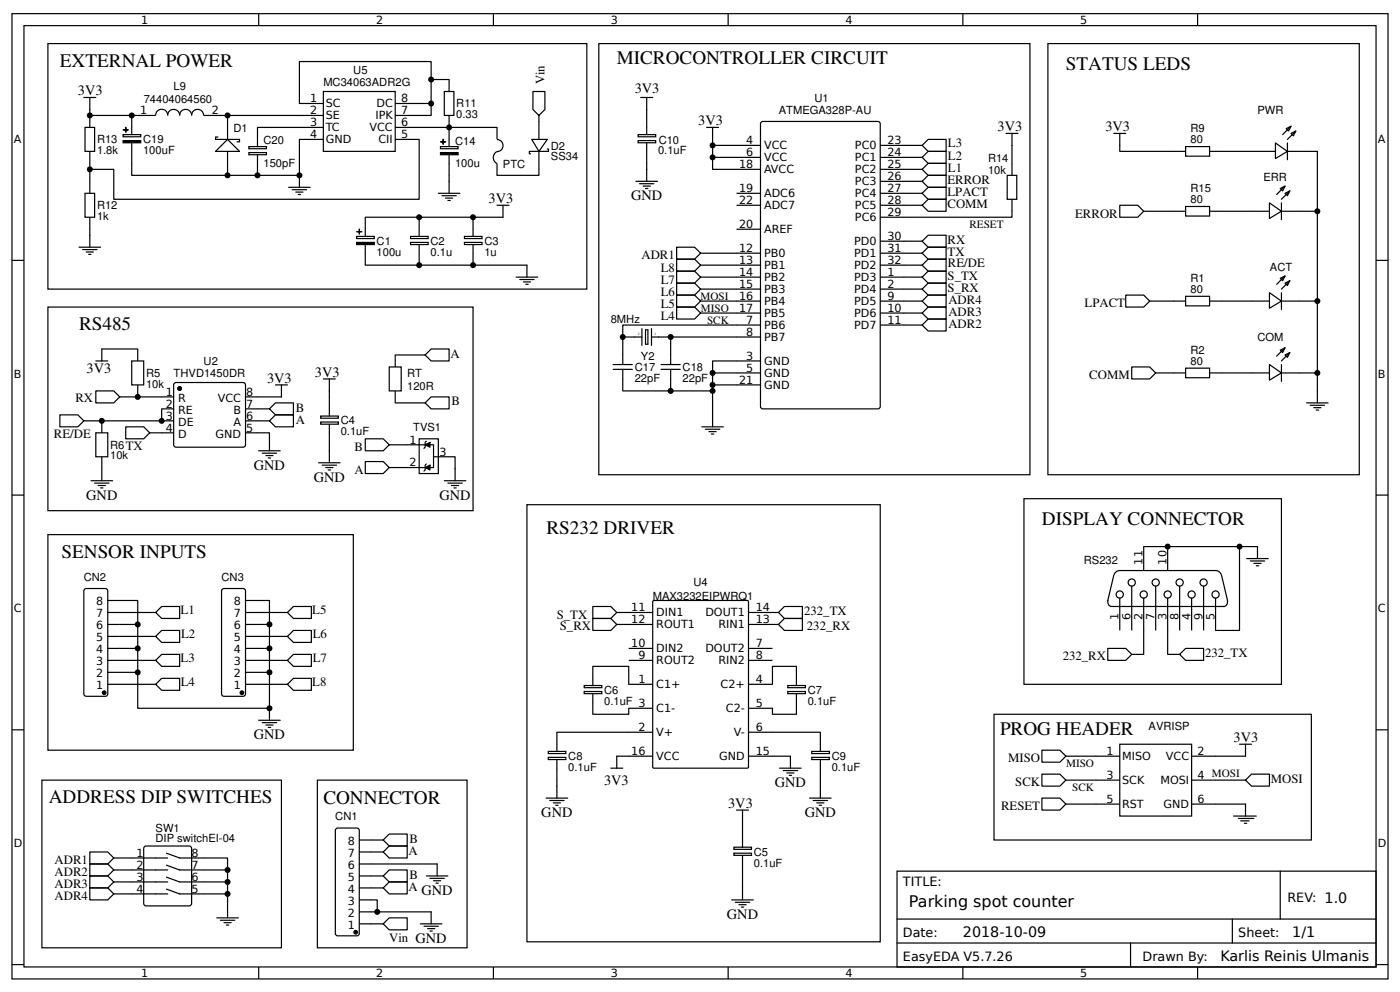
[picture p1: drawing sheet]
<svg xmlns="http://www.w3.org/2000/svg" width="309mm" height="219mm" viewBox="0 0 309 219" stroke-linecap="round" stroke-linejoin="round" font-family="sans-serif">
<g fill="none" stroke="#000" stroke-width=".26">
<path d="M2.6 3h304.1v213.3h-304.1zM5.3 5.7h298.7v207.9h-298.7zM10.6 9.6h119v54.3h-119zM57.1 3v2.7M95.2 17.6h4v2.6M109 3v2.7M132.3 9.6h95.2v95.3h-95.2zM160.9 3v2.7M212.7 3v2.7M231.5 9.6h68.8v95.3h-68.8zM264.6 3v2.7M18.5 21.5h2.7"/>
<path d="M18.8 28.2h2.1v5.2h-2.1zM19.8 21.5v4h14.6M19.8 25.5v2.7M19.8 33.4v9.3M27.2 29.7h3.9v.5h-3.9zM29.1 31.6v7.1h27.8M29.1 25.5v4.2M34.4 25.5a1.32 1.32 0 0 1 1.3-1.4 1.32 1.32 0 0 1 1.3 1.4M37 25.5a1.32 1.32 0 0 1 1.4-1.3 1.32 1.32 0 0 1 1.3 1.3 1.32 1.32 0 0 1 1.3-1.3 1.32 1.32 0 0 1 1.3 1.3 1.32 1.32 0 0 1 1.4-1.3 1.32 1.32 0 0 1 1.3 1.3h26.4M47.6 33.4l2.7-2.6 2.6 2.6zM48.2 30.3h-.6v.5h5.3v.5h-.5M50.3 25.5v5.3"/>
<path d="M50.3 33.4v5.3M55 33.7h3.9v.5h-3.9zM55 32.4h3.9v.5h-3.9zM56.9 34.2v4.5M56.9 38.7h9.2M71.4 20.2h15.9v13.2h-15.9zM71.4 22.9h-5.3v-9.3h29.1v9.3M71.4 28.2h-14.5v4.2M71.4 30.8h-5.3v10.6M87.3 22.9h7.9v2.6h-7.9M87.3 30.8h5.3v13.2h-67.5v-6.6h-5.3M87.3 28.2h22.5v2.6"/>
<path d="M97.3 32.4h3.9v.5h-3.9zM98.2 20.2h2.1v5.3h-2.1zM99.2 25.5v6.9M99.2 34.2v8.5M109.8 30.8a1.32 1.32 0 0 1 1.3 1.4 1.32 1.32 0 0 1-1.3 1.3 1.48 1.48 0 0 0-.8 1.3 1.48 1.48 0 0 0 .8 1.3v2.6h9.3v-5.3M117.5 30.8h3.4l-1.8 2.6zM117.7 20.2h2.7v4l-1.3 1.3-1.4-1.3zM119.1 33.4h-2.2v.6h.3M119.1 25.5v5.3M120.9 32.9h.3v.5h-2.1M141 31.1h3.9v.4h-3.9zM141 29.7h3.9v.5h-3.9z"/>
<path d="M141.6 21.5h2.6M142.9 21.5v8.2M142.9 31.6v8.5M156.1 28.2h2.6M157.4 28.2v9.2h10.6M157.4 32.1h10.6M157.4 34.8h10.6M168.3 26.9l25.6-.1 .5 .3 .1 62.7-.3 .5h-25.7l-.4-.2-.1-62.7zM194.5 32.1h9.2M194.5 34.8h9.2M194.5 37.4h9.2M203.7 37.4l1.4-1.3h3.9v2.6h-3.9z"/>
<path d="M203.7 34.8l1.4-1.4h3.9v2.7h-3.9zM205.1 30.8h3.9v2.6h-3.9l-1.4-1.3zM222.2 29.5h2.7M222.5 38.7h2.1v5.3h-2.1zM223.6 29.5v9.2M246.1 29.5h2.6M247.4 29.5v3.9h14.5M261.9 32.4h5.3v2.1h-5.3zM267.2 33.4h14.6M281.8 31.6l2.6 1.8-2.6 1.6zM284.2 28.4l1-.5-.5 1zM284.4 33.4h6.6v55.6"/>
<path d="M284.4 31.6v3.7M285.2 29.5l1.1-.6-.5 1.1zM285.2 27.9l-1.8 1.8M286.3 28.9l-1.9 1.9M2.6 57.5h2.7M17.5 54.6h4.7M18.3 55.1h3.1M18.8 42.7h2.1v5.3h-2.1zM19 55.7h1.6M19.6 56.2h.5M19.8 48v6.6M63.8 41.4h4.7"/>
<path d="M64.6 41.9h3.1M65.4 42.4h1.5M65.9 43h.5M78.8 52.2h3.9v.5h-3.9zM80.7 54.1v4.5h35.7v2.6M90.7 53.6h3.9v.4h-3.9zM90.7 52.2h3.9v.5h-3.9zM92.6 48v4.2M92.6 54.1v4.5M96.8 42.7h4.8M97.6 43.2h3.2M98.4 43.8h1.6"/>
<path d="M99 44.3h.5M102.6 53.6h3.9v.4h-3.9zM102.6 52.2h3.9v.5h-3.9zM104.5 48v4.2M104.5 54.1v4.5M109.8 45.3h2.6M111.1 45.3v2.7h-30.4v4.2M140.5 40.1h4.8M141.3 40.6h3.2M142.1 41.1h1.6M142.6 41.6h.5M149.5 59.9h4l1.3 1.3-1.3 1.3h-4z"/>
<path d="M149.5 57.3h4l1.3 1.3-1.3 1.3h-4zM149.5 54.6h4l1.3 1.3-1.3 1.4h-4zM154.8 55.9h13.2M154.8 58.6h13.2M162.7 42.7h5.3M162.7 45.3h5.3M162.7 50.6h5.3M194.5 42.7h9.2M194.5 45.3h9.2M194.5 55.9h9.2M194.5 58.6h9.2M194.5 40.1h9.2"/>
<path d="M194.5 53.3h9.2M203.7 53.3l1.4-1.3h3.9v2.6h-3.9zM203.7 55.9l1.4-1.3h3.9v2.7h-3.9zM203.7 58.6l1.4-1.3h3.9v2.6h-3.9zM203.7 40.1l1.4-1.4h3.9v2.7h-3.9zM203.7 42.7l1.4-1.3h3.9v2.6h-3.9zM203.7 45.3l1.4-1.3h3.9v2.7h-3.9zM223.6 44v4h-29.1M247.4 45.3h4l1.3 1.4-1.3 1.3h-4zM252.7 46.7h9.2M261.9 45.6h5.3v2.1h-5.3zM267.2 46.7h13.3"/>
<path d="M280.5 44.8l2.6 1.9-2.6 1.6zM282.8 41.6l1.1-.5-.5 1.1zM283.1 46.7h7.9M283.1 44.8v3.7M283.9 42.7l1.1-.5-.6 1zM283.9 41.1l-1.9 1.9M285 42.2l-1.9 1.8M304 57.5h2.7M10.6 67.8h93.9v45h-93.9zM21.2 79.7h2.6M22.5 79.7v-2.6h7.9v2.6M29.1 79.7h2.6v5.3h-2.6z"/>
<path d="M93.9 78.4h-6.6v2.7M95.2 77.1h4v2.6h-4l-1.3-1.3zM114 61.2h4.8M114.8 61.8h3.2M115.6 62.3h1.6M116.2 62.8h.5M137.6 74.5h4.2M141.8 72.6v3.7M142.6 72.9h.5v3.1h-.5zM143.9 74.5h4.3M143.9 72.6v3.7M149.5 67.8h4l1.3 1.4-1.3 1.3h-4z"/>
<path d="M149.5 65.2h4l1.3 1.3-1.3 1.3h-4zM149.5 62.5h4l1.3 1.4-1.3 1.3h-4zM154.8 61.2h13.2M154.8 63.9h13.2M154.8 66.5h13.2M154.8 69.2h13.2M168 79.7h-10.6v14.6M168 71.8h-30.4v8.7M168 74.5h-19.8v6M194.5 61.2h9.2M194.5 63.9h9.2M194.5 66.5h9.2"/>
<path d="M194.5 69.2h9.2M194.5 71.8h9.2M203.7 61.2l1.4-1.3h3.9v2.6h-3.9zM203.7 63.9l1.4-1.4h3.9v2.7h-3.9zM203.7 71.8l1.4-1.3h3.9v2.6h-3.9zM203.7 69.2l1.4-1.4h3.9v2.7h-3.9zM203.7 66.5l1.4-1.3h3.9v2.6h-3.9zM248.7 65.2h4l1.3 1.3-1.3 1.3h-4zM254 66.5h7.9M261.9 65.5h5.3v2.1h-5.3zM267.2 66.5h13.3M280.5 64.7l2.6 1.8-2.6 1.6z"/>
<path d="M282.8 61.5l1.1-.5-.5 1zM282.8 77.4l1.1-.6-.5 1.1zM283.1 66.5h7.9M283.1 64.7v3.7M283.9 62.5l1.1-.5-.6 1.1zM283.9 78.4l1.1-.5-.6 1.1zM283.9 61l-1.9 1.8M283.9 76.8l-1.9 1.9M285 62l-1.9 1.9M285 77.9l-1.9 1.8M13.2 91.7h4l1.3 1.3-1.3 1.3h-4zM21.2 95.6h2.6v5.3h-2.6z"/>
<path d="M21.2 86.4h3.9l1.4 1.3-1.4 1.3h-3.9zM22.5 93v2.6M26.5 87.7h11.9M27.8 94.3h3.9l1.4 1.3-1.4 1.3h-3.9zM30.4 85v2.7M33.1 95.6h5.3M35.7 93h2.7M38.4 90.3h-2.7v2.7h-17.2M38.6 84.6h15.4l.2 .4v13.5l-.5 .3-15.1-.1-.2-.4v-13.3zM54.2 95.6h5.3v4M54.2 90.3h5.3M54.2 93h5.3"/>
<path d="M57.1 99.6h4.8M59.5 90.3l1.4-1.3h3.9v2.7h-3.9zM59.5 93l1.4-1.3h3.9v2.6h-3.9zM60.9 85h2.6M62.2 85v2.7h-8M70.9 93.2h3.8v.5h-3.8zM70.9 91.9h3.8v.5h-3.8zM71.4 83.7h2.7M72.8 83.7v8.2M72.8 93.8v8.4M80.7 96.9h4l1.3 1.4-1.3 1.3h-4zM86 81.1h2.6v5.3h-2.6z"/>
<path d="M86 98.3h9.8v5h-9.8M87.3 86.4v2.6h6.6M92.6 96.9h4.2v7.7h-4.2zM93.9 89l1.3-1.3h4v2.6h-4zM94.2 97.5l-.3 .2v1.1l-.2 .3M135.5 81.6h4.2M135.5 80.5h4.2M137.6 81.6v4.8h19.8M146 81.6h4.3M146 80.5h4.3M148.2 81.6v4.8M155 94.3h4.8"/>
<path d="M155.8 94.8h3.2M156.6 95.4h1.6M157.2 95.9h.5M157.4 82.4h10.6M157.4 85h10.6M250 81.1h4l1.3 1.3-1.3 1.3h-4zM255.3 82.4h6.6M261.9 81.3h5.3v2.1h-5.3zM267.2 82.4h13.3M280.5 80.5l2.6 1.9-2.6 1.6zM283.1 82.4h7.9M283.1 80.5v3.7"/>
<path d="M288.7 89h4.7M289.5 89.5h3.1M290.2 90.1h1.6M290.8 90.6h.5M2.6 109.4h2.7M10.6 118.1h67.5v47.6h-67.5zM20.1 106.2h4.8M20.9 106.7h3.2M21.7 107.3h1.6M22.2 107.8h.6M22.5 100.9v5.3M57.9 100.1h3.2"/>
<path d="M58.7 100.6h1.6M59.3 101.2h.5M70.4 102.2h4.7M71.2 102.8h3.1M72 103.3h1.6M72.5 103.8h.5M80.7 102h4l1.3 1.3-1.3 1.3h-4zM94.2 102.5l-.3 .3v1l-.2 .3M95.8 100.9h4.7v5.3M98.2 106.2h4.7M99 106.7h3.1M99.7 107.3h1.6"/>
<path d="M100.3 107.8h.5M116.4 111.5h78.1v96.6h-78.1zM226.2 110.2h56.9v41h-56.9zM304 109.4h2.7M18.6 130.3l.4-.3h4.3l.3 .1 .2 .4v22.8l-.1 .3-.4 .2h-4.3h-.2l-.3-.5zM23.8 132.7h6.6v23.8h29.1v-23.8h-5.3M23.8 138h6.6M23.8 135.3h10.6M34.4 135.3l1.3-1.3h4v2.6h-4zM49 130.3l.5-.3h4.2l.3 .1 .2 .4v22.8v.3l-.5 .2h-4.2h-.3l-.3-.5zM54.2 138h5.3M54.2 135.3h9.3"/>
<path d="M64.8 134h4v2.6h-4l-1.3-1.3zM131 134h3.9l1.4 1.3-1.4 1.3h-3.9zM131 136.6h3.9l1.4 1.4-1.4 1.3h-3.9zM136.3 138h7.9M136.3 135.3h7.9M144.2 132.8l.3-.1h20.6l.2 .1 .1 36.6-.2 .3h-20.7l-.3-.1zM165.4 138h6.6M165.4 135.3h6.6M172 138l1.3-1.4h4v2.7h-4zM172 135.3l1.3-1.3h4v2.6h-4zM244.8 132.5a1.05 1.05 0 0 0 .8 1.5M245.5 134h24.9"/>
<path d="M246.1 127.1l-1.4 5.6M246.1 127a1.32 1.32 0 0 1 1.3-1h21.2a1.32 1.32 0 0 1 1.2 1M247.4 132.1v7.2M250 129.5v9.8M252.7 132.1v12.5h-2.7M255.3 129.5v9.8M258 132.1v12.5h2.6M258 120.8v5.2M260.6 129.5v9.8M263.3 132.1v7.2M265.9 129.5v9.8M269.9 127.1l1.3 5.6"/>
<path d="M271.1 132.5a1.05 1.05 0 0 1-.8 1.5M273.8 120.8v18.5h-5.2v-7.2M275.4 123.4h4.8M276.2 123.9h3.2M277 124.5h1.6M277.5 125h.6M277.8 123.4v-2.6h-25.1v5.2M23.8 151.2h10.6M23.8 148.5h6.6M23.8 145.9h10.6M23.8 143.2h6.6M23.8 140.6h10.6"/>
<path d="M34.4 140.6l1.3-1.3h4v2.6h-4zM34.4 145.9l1.3-1.3h4v2.6h-4zM34.4 151.2l1.3-1.3h4v2.6h-4zM54.2 151.2h9.3M54.2 148.5h5.3M54.2 145.9h9.3M54.2 143.2h5.3M54.2 140.6h9.3M57.1 159.1h4.8M57.9 159.6h3.2M59.5 156.5v2.6M63.5 140.6l1.3-1.3h4v2.6h-4z"/>
<path d="M63.5 145.9l1.3-1.3h4v2.6h-4zM64.8 149.9h4v2.6h-4l-1.3-1.3zM129.1 152.8h3.9v.4h-3.9zM129.1 151.4h3.9v.5h-3.9zM131 153.3v4.5h7.9v-1.3h5.3M138.9 145.9h5.3M138.9 143.2h5.3M144.2 151.2h-5.3v-4h-7.9v4.2M165.4 151.2h5.3v-4h5.2v4.2M165.4 145.9h5.3M165.4 143.2h5.3M174 152.8h3.9v.4h-3.9z"/>
<path d="M174 151.4h3.9v.5h-3.9zM175.9 153.3v4.5h-5.2v-1.3h-5.3M219.6 157.8h70.1v27.8h-70.1zM244.7 143.2h4l1.3 1.4-1.3 1.3h-4zM260.6 144.6l1.3-1.4h4v2.7h-4zM2.6 161.2h2.7M9.3 172.3h52.9v37.1h-52.9zM58.7 160.2h1.6M59.3 160.7h.5M70.1 172.3h33.1v37.1h-33.1zM120.6 176.3h4.8M121.1 167.3h3.9v.5h-3.9z"/>
<path d="M121.1 166h3.9v.5h-3.9zM121.4 176.8h3.2M122.2 177.4h1.6M122.8 177.9h.5M123 167.9v8.4M134.9 169.7h2.7M144.2 167.1h-7.9v2.6M144.2 161.8h-21.2v4.2M162.7 179h2.7M164 179v8.2M165.4 167.1h9.2v2.6M165.4 161.8h15.8v4.2"/>
<path d="M172.2 169.7h4.8M173 170.2h3.2M173.8 170.8h1.6M174.4 171.3h.5M178.9 176.3h4.7M179.3 167.3h3.9v.5h-3.9zM179.3 166h3.9v.5h-3.9zM179.7 176.8h3.1M180.4 177.4h1.6M181 177.9h.5M181.2 167.9v8.4M230.2 165.7h4l1.3 1.4-1.3 1.3h-4z"/>
<path d="M230.2 171h4l1.3 1.3-1.3 1.4h-4zM230.2 176.3h4l1.3 1.3-1.3 1.4h-4zM235.5 167.1h11.9M235.5 172.3h11.9M235.5 177.6h11.9M247.4 164.4h15.9v15.9h-15.9zM263.3 172.3h11.9M263.3 177.6h11.9v2.7M273.8 164.4h2.7M275.2 172.3l1.3-1.3h4v2.7h-4zM275.2 164.4v2.7h-11.9M304 161.2h2.7"/>
<path d="M19.8 188.2h4l1.3 1.3-1.3 1.4h-4zM19.8 190.9h4l1.3 1.3-1.3 1.3h-4zM19.8 193.5h4l1.3 1.3-1.3 1.4h-4zM19.8 196.2h4l1.3 1.3-1.3 1.3h-4zM25.1 197.5h11.9M25.1 194.8h11.9M25.1 192.2h11.9M25.1 189.5h11.9M31.8 187.2l.5-.3h9.5l.5 .3v12.4l-.2 .5h-9.8l-.5-.2zM36.8 188.5l2.9 1h10.6v13.3M36.8 196.4l2.9 1.1h10.6M36.8 193.8l2.9 1h10.6"/>
<path d="M36.8 191.1l2.9 1.1h10.6M74.2 183.2l.4-.3h4.2l.5 .3 .1 .3v22.7l-.3 .5h-.3h-4.2h-.3l-.2-.5zM79.4 198.8h3.9v2.7M79.4 188.2h5.3M79.4 185.6h5.3M79.4 196.2h5.3M79.4 193.5h5.3M79.4 190.9h17.2v2.6M84.7 185.6l1.3-1.3h4v2.6h-4zM84.7 188.2l1.3-1.3h4v2.6h-4zM84.7 193.5l1.3-1.3h4v2.6h-4zM84.7 196.2l1.3-1.4h4v2.7h-4z"/>
<path d="M94.2 193.5h4.8M95 194h3.2M95.8 194.6h1.6M96.3 195.1h.5M161.7 198.8h4.7M162.1 188.5h3.9v.5h-3.9zM162.1 187.2h3.9v.4h-3.9zM162.5 199.3h3.1M163.2 199.9h1.6M164 189v9.8M198.2 192.5h105.8v21.1h-105.8zM272.5 180.3h5"/>
<path d="M273.6 180.8h3.4M274.1 181.3h1.9M274.9 181.9h.5M282.8 192.5v10.5M2.6 213.1h2.7M47.9 202.8h4.8M48.7 203.3h3.2M49.5 203.8h1.6M50 204.4h.5M57.1 213.6v2.7M79.4 201.5h15.8v2.6M79.4 204.1h5.3"/>
<path d="M84.7 204.1l1.3-1.3h4v2.6h-4zM92.9 204.1h4.7M93.7 204.6h3.1M94.5 205.2h1.5M95 205.7h.5M109 213.6v2.7M160.9 213.6v2.7M163.8 200.4h.5M198.2 203h105.8M198.2 208.3h105.8M212.7 213.6v2.7M249.8 208.3v5.3"/>
<path d="M264.6 213.6v2.7M272.3 203v5.3M304 213.1h2.7"/>
<circle cx="247.4" cy="131.3" r=".79"/>
<circle cx="250" cy="128.7" r=".79"/>
<circle cx="252.7" cy="131.3" r=".79"/>
<circle cx="255.3" cy="128.7" r=".79"/>
<circle cx="258" cy="131.3" r=".79"/>
<circle cx="260.6" cy="128.7" r=".79"/>
<circle cx="263.3" cy="131.3" r=".79"/>
<circle cx="265.9" cy="128.7" r=".79"/>
<circle cx="268.6" cy="131.3" r=".79"/>
</g>
<g fill="#000" stroke="#000" stroke-width=".26">
<path d="M27.2 31.1h3.9v.4h-3.9zM27.3 28.7h1zM27.8 28.2v1zM97.3 33.7h3.9v.5h-3.9zM97.4 31.3l1 .1zM97.9 30.8v1.1zM78.8 53.6h3.9v.4h-3.9zM78.8 51.2h1.1zM79.4 50.6v1.1zM93.9 98.3l1.1-.6v1.1zM93.9 103.3l1.1-.5v1z"/>
<circle cx="39.7" cy="85.8" r=".4"/>
<circle cx="23" cy="153" r=".4"/>
<circle cx="53.4" cy="153" r=".4"/>
<circle cx="78.6" cy="206" r=".4"/>
</g>
<g fill="#000">
<circle cx="95.3" cy="17.6" r=".66"/>
<circle cx="19.8" cy="37.4" r=".66"/>
<circle cx="19.8" cy="25.5" r=".66"/>
<circle cx="29.1" cy="25.5" r=".66"/>
<circle cx="50.3" cy="25.5" r=".66"/>
<circle cx="50.3" cy="38.7" r=".66"/>
<circle cx="56.9" cy="38.7" r=".66"/>
<circle cx="66.1" cy="38.7" r=".66"/>
<circle cx="95.3" cy="22.9" r=".66"/>
<circle cx="99.2" cy="28.2" r=".66"/>
<circle cx="157.4" cy="34.8" r=".66"/>
<circle cx="157.4" cy="32.1" r=".66"/>
<circle cx="92.6" cy="48" r=".66"/>
<circle cx="92.6" cy="58.6" r=".66"/>
<circle cx="104.5" cy="58.6" r=".66"/>
<circle cx="104.5" cy="48" r=".66"/>
<circle cx="291" cy="46.7" r=".66"/>
<circle cx="137.6" cy="74.5" r=".66"/>
<circle cx="148.2" cy="74.5" r=".66"/>
<circle cx="291" cy="66.5" r=".66"/>
<circle cx="22.5" cy="93" r=".66"/>
<circle cx="30.4" cy="87.7" r=".66"/>
<circle cx="35.7" cy="93" r=".66"/>
<circle cx="148.2" cy="86.4" r=".66"/>
<circle cx="157.4" cy="86.4" r=".66"/>
<circle cx="157.4" cy="82.4" r=".66"/>
<circle cx="157.4" cy="85" r=".66"/>
<circle cx="291" cy="82.4" r=".66"/>
<circle cx="30.4" cy="138" r=".66"/>
<circle cx="59.5" cy="138" r=".66"/>
<circle cx="258" cy="120.8" r=".66"/>
<circle cx="273.8" cy="120.8" r=".66"/>
<circle cx="30.4" cy="148.5" r=".66"/>
<circle cx="30.4" cy="143.2" r=".66"/>
<circle cx="59.5" cy="148.5" r=".66"/>
<circle cx="59.5" cy="143.2" r=".66"/>
<circle cx="59.5" cy="156.5" r=".66"/>
<circle cx="50.3" cy="197.5" r=".66"/>
<circle cx="50.3" cy="194.8" r=".66"/>
<circle cx="50.3" cy="192.2" r=".66"/>
<circle cx="83.3" cy="201.5" r=".66"/>
</g>
<g font-size="4.2">
<text x="13.2" y="14.7">EXTERNAL POWER</text>
<text x="136.3" y="14.1">MICROCONTROLLER CIRCUIT</text>
<text x="235.5" y="15.5">STATUS LEDS</text>
<text x="17.5" y="72.9">RS485</text>
<text x="120.7" y="118">RS232 DRIVER</text>
<text x="230.2" y="116">DISPLAY CONNECTOR</text>
<text x="13.6" y="123.3">SENSOR INPUTS</text>
<text x="220.9" y="162.3">PROG HEADER</text>
<text x="10.8" y="177.5">ADDRESS DIP SWITCHES</text>
<text x="71.4" y="177.5">CONNECTOR</text>
</g>
<text font-size="3.5" x="200.8" y="200.4">Parking spot counter</text>
<g font-size="3.2">
<text x="17.2" y="21">3V3</text>
<text x="140.2" y="20.6">3V3</text>
<text x="154.3" y="27.6">3V3</text>
<text x="220.4" y="28.9">3V3</text>
<text x="244.2" y="28.9">3V3</text>
<text x="107.9" y="44.8">3V3</text>
<text x="139.4" y="44.3">GND</text>
<text x="19.1" y="82.4">3V3</text>
<text x="69.6" y="83.2">3V3</text>
<text x="59" y="84.5">3V3</text>
<text x="56.1" y="103.8">GND</text>
<text x="69.3" y="106.5">GND</text>
<text x="19.1" y="110.4">GND</text>
<text x="97.1" y="110.4">GND</text>
<text x="56.1" y="163.4">GND</text>
<text x="272.5" y="163.9">3V3</text>
<text x="133.4" y="173.3">3V3</text>
<text x="171.2" y="173.9">GND</text>
<text x="160.9" y="178.4">3V3</text>
<text x="119.6" y="180.6">GND</text>
<text x="177.8" y="180.6">GND</text>
<text x="93.1" y="197.7">GND</text>
<text x="160.6" y="203">GND</text>
<text x="212.7" y="207">2018-10-09</text>
<text x="285.5" y="207">1/1</text>
<text x="269.6" y="212.3">Karlis Reinis Ulmanis</text>
</g>
<g font-size="2.8">
<text x="120.3" y="18.6" transform="rotate(-90 120.3 18.6)">Vin</text>
<text x="209.4" y="35.3">L2</text>
<text x="209.4" y="32.6">L3</text>
<text x="209.3" y="40.6">ERROR</text>
<text x="209.4" y="37.9">L1</text>
<text x="209.3" y="43.2">LPACT</text>
<text x="209.3" y="45.9">COMM</text>
<text x="209.3" y="53.8">RX</text>
<text x="237.5" y="48.2">ERROR</text>
<text x="141.7" y="57.3">ADR1</text>
<text x="209.3" y="56.5">TX</text>
<text x="209.4" y="59">RE/DE</text>
<text x="146" y="65.4">L6</text>
<text x="146" y="62.7">L7</text>
<text x="146" y="60.1">L8</text>
<text x="209.4" y="64.4">S_RX</text>
<text x="209.4" y="61.8">S_TX</text>
<text x="146" y="70.7">L4</text>
<text x="146" y="68">L5</text>
<text x="209.5" y="69.8">ADR3</text>
<text x="209.5" y="67.2">ADR4</text>
<text x="239.6" y="67.9">LPACT</text>
<text x="209.5" y="72.4">ADR2</text>
<text x="99.5" y="79">A</text>
<text x="240.7" y="83.8">COMM</text>
<text x="16.7" y="88.9">RX</text>
<text x="99.7" y="89.6">B</text>
<text x="65.3" y="91">B</text>
<text x="65.3" y="93.6">A</text>
<text x="11.9" y="96.8">RE/DE</text>
<text x="27.8" y="99.5">TX</text>
<text x="78.3" y="99.6">B</text>
<text x="78.3" y="104.6">A</text>
<text x="39.9" y="135.7">L1</text>
<text x="69" y="135.7">L5</text>
<text x="123" y="136.7">S_TX</text>
<text x="177.7" y="135.9">232_TX</text>
<text x="40" y="141">L2</text>
<text x="69.1" y="141">L6</text>
<text x="123.7" y="139.2">S_RX</text>
<text x="178.3" y="139.2">232_RX</text>
<text x="39.9" y="146.3">L3</text>
<text x="69.1" y="146.3">L7</text>
<text x="234.8" y="145.9">232_RX</text>
<text x="266.2" y="145.1">232_TX</text>
<text x="40" y="151.6">L4</text>
<text x="69" y="151.6">L8</text>
<text x="222.7" y="168.4">MISO</text>
<text x="224.3" y="173.7">SCK</text>
<text x="280.8" y="172.9">MOSI</text>
<text x="221.2" y="179">RESET</text>
<text x="12.1" y="190.9">ADR1</text>
<text x="90.2" y="188.9">A</text>
<text x="90.5" y="186.2">B</text>
<text x="12.1" y="193.5">ADR2</text>
<text x="12.1" y="196.2">ADR3</text>
<text x="90.2" y="196.8">A</text>
<text x="90.5" y="194.1">B</text>
<text x="199.5" y="195.6">TITLE:</text>
<text x="12.1" y="198.8">ADR4</text>
<text x="284.4" y="199.3">REV: 1.0</text>
<text x="86" y="208.2">Vin GND</text>
<text x="199.5" y="207">Date:</text>
<text x="273.6" y="207">Sheet:</text>
<text x="199.5" y="212.3">EasyEDA V5.7.26</text>
<text x="252.4" y="212.3">Drawn By:</text>
</g>
<g font-size="2.5">
<text x="31.2" y="5.3">1</text>
<text x="83.1" y="5.3">2</text>
<text x="134.9" y="5.3">3</text>
<text x="186.8" y="5.3">4</text>
<text x="238.7" y="5.3">5</text>
<text x="78.1" y="16.2">U5</text>
<text x="31.7" y="22.7">74404064560</text>
<text x="38.4" y="19.8">L9</text>
<text x="68.5" y="22.6">1</text>
<text x="71.4" y="18.9">MC34063ADR2G</text>
<text x="72" y="23.7">SC</text>
<text x="83.2" y="23.7">DC</text>
<text x="88.6" y="22.6">8</text>
<text x="100.8" y="23.7">R11</text>
<text x="179.9" y="22.4">U1</text>
<text x="31" y="25.2">1</text>
<text x="46.8" y="25.2">2</text>
<text x="51.6" y="29.1">D1</text>
<text x="68.5" y="25.2">2</text>
<text x="68.5" y="27.9">3</text>
<text x="72" y="26.3">SE</text>
<text x="72" y="28.9">TC</text>
<text x="81.6" y="28.9">VCC</text>
<text x="82.9" y="26.3">IPK</text>
<text x="88.6" y="27.9">6</text>
<text x="88.6" y="25.2">7</text>
<text x="100.8" y="26.1">0.33</text>
<text x="172" y="25.1">ATMEGA328P-AU</text>
<text x="263" y="29.2">R9</text>
<text x="277.8" y="25.1">PWR</text>
<text x="3" y="31.6">A</text>
<text x="21.4" y="34">1.8k</text>
<text x="21.4" y="31.7">R13</text>
<text x="31.6" y="34">100uF</text>
<text x="31.6" y="31.7">C19</text>
<text x="58.2" y="31.7">C20</text>
<text x="68.5" y="30.5">4</text>
<text x="72" y="31.6">GND</text>
<text x="83.6" y="31.6">CII</text>
<text x="88.6" y="30.5">5</text>
<text x="100.5" y="32">C14</text>
<text x="121.7" y="35.4">SS34</text>
<text x="121.7" y="33.2">D2</text>
<text x="145.4" y="34">0.1uF</text>
<text x="145.5" y="31.7">C10</text>
<text x="164.9" y="31.9">4</text>
<text x="164.9" y="34.5">6</text>
<text x="168.8" y="32.9">VCC</text>
<text x="168.8" y="35.6">VCC</text>
<text x="188.9" y="32.9">PC0</text>
<text x="188.9" y="35.6">PC1</text>
<text x="196.1" y="31.9">23</text>
<text x="196.1" y="34.5">24</text>
<text x="218.3" y="35.7">R14</text>
<text x="263" y="31.6">80</text>
<text x="304.4" y="31.6">A</text>
<text x="58.2" y="37">150pF</text>
<text x="100.5" y="37">100u</text>
<text x="111.1" y="37">PTC</text>
<text x="163.3" y="37.1">18</text>
<text x="168.8" y="38.2">AVCC</text>
<text x="188.9" y="38.2">PC2</text>
<text x="188.9" y="40.9">PC3</text>
<text x="196.1" y="37.1">25</text>
<text x="196.1" y="39.8">26</text>
<text x="218.3" y="38.3">10k</text>
<text x="279.1" y="39.9">ERR</text>
<text x="21.4" y="46.2">R12</text>
<text x="163.3" y="42.4">19</text>
<text x="163.3" y="45.1">22</text>
<text x="168.8" y="43.5">ADC6</text>
<text x="168.8" y="46.1">ADC7</text>
<text x="188.9" y="43.5">PC4</text>
<text x="188.9" y="46.1">PC5</text>
<text x="196.1" y="42.4">27</text>
<text x="196.1" y="45.1">28</text>
<text x="196.1" y="47.7">29</text>
<text x="263" y="44.8">80</text>
<text x="263" y="42.4">R15</text>
<text x="21.4" y="48.6">1k</text>
<text x="163.3" y="50.4">20</text>
<text x="168.8" y="51.4">AREF</text>
<text x="188.9" y="48.8">PC6</text>
<text x="196.1" y="53">30</text>
<text x="214.2" y="50.3">RESET</text>
<text x="83.2" y="56.5">100u</text>
<text x="83.2" y="54.1">C1</text>
<text x="95.1" y="56.5">0.1u</text>
<text x="95.1" y="54.1">C2</text>
<text x="107" y="56.6">1u</text>
<text x="107" y="54.1">C3</text>
<text x="163.3" y="55.7">12</text>
<text x="163.3" y="58.3">13</text>
<text x="168.8" y="56.7">PB0</text>
<text x="168.8" y="59.4">PB1</text>
<text x="188.7" y="54.1">PD0</text>
<text x="188.7" y="56.7">PD1</text>
<text x="188.7" y="59.4">PD2</text>
<text x="196.1" y="55.7">31</text>
<text x="196.1" y="58.3">32</text>
<text x="280.6" y="59.8">ACT</text>
<text x="163.3" y="61">14</text>
<text x="163.3" y="63.6">15</text>
<text x="168.8" y="62">PB2</text>
<text x="168.8" y="64.7">PB3</text>
<text x="188.7" y="62">PD3</text>
<text x="188.7" y="64.7">PD4</text>
<text x="196.1" y="61">1</text>
<text x="196.1" y="63.6">2</text>
<text x="263" y="64.7">80</text>
<text x="263" y="62.3">R1</text>
<text x="134.9" y="71.4">8MHz</text>
<text x="154.8" y="66.2">MOSI</text>
<text x="154.8" y="68.9">MISO</text>
<text x="156.2" y="71.5">SCK</text>
<text x="163.3" y="66.3">16</text>
<text x="163.3" y="68.9">17</text>
<text x="164.9" y="71.5">7</text>
<text x="168.8" y="67.3">PB4</text>
<text x="168.8" y="70">PB5</text>
<text x="188.7" y="67.3">PD5</text>
<text x="188.7" y="70">PD6</text>
<text x="196.1" y="66.3">9</text>
<text x="196.1" y="68.9">10</text>
<text x="196.1" y="71.5">11</text>
<text x="164.9" y="74.2">8</text>
<text x="168.8" y="72.6">PB6</text>
<text x="168.8" y="75.2">PB7</text>
<text x="188.7" y="72.6">PD7</text>
<text x="277.8" y="75.4">COM</text>
<text x="3" y="83.4">B</text>
<text x="32.3" y="83.2">R5</text>
<text x="38.4" y="83.3">THVD1450DR</text>
<text x="45" y="80.7">U2</text>
<text x="90" y="83.3">RT</text>
<text x="140.2" y="81.9">C17</text>
<text x="141.6" y="79.6">Y2</text>
<text x="150.8" y="81.9">C18</text>
<text x="164.9" y="79.5">3</text>
<text x="164.9" y="82.1">5</text>
<text x="168.8" y="80.5">GND</text>
<text x="168.8" y="83.2">GND</text>
<text x="263" y="80.5">80</text>
<text x="263" y="78.2">R2</text>
<text x="304.4" y="83.4">B</text>
<text x="32.3" y="85.6">10k</text>
<text x="36.7" y="87.4">1</text>
<text x="39.3" y="88.7">R</text>
<text x="48.1" y="88.7">VCC</text>
<text x="54.4" y="87.4">8</text>
<text x="90" y="86.2">120R</text>
<text x="140.2" y="84.3">22pF</text>
<text x="150.8" y="84.3">22pF</text>
<text x="163.3" y="84.8">21</text>
<text x="168.8" y="85.8">GND</text>
<text x="36.7" y="90.1">2</text>
<text x="36.7" y="92.7">3</text>
<text x="36.7" y="95.4">4</text>
<text x="39.3" y="91.4">RE</text>
<text x="39.3" y="94">DE</text>
<text x="51.6" y="91.4">B</text>
<text x="51.6" y="94">A</text>
<text x="54.4" y="95.4">5</text>
<text x="54.4" y="92.7">6</text>
<text x="54.4" y="90.1">7</text>
<text x="75.3" y="93.8">C4</text>
<text x="91.3" y="95.2">TVS1</text>
<text x="24.3" y="101.5">10k</text>
<text x="24.3" y="99.1">R6</text>
<text x="39.3" y="96.7">D</text>
<text x="47.6" y="96.7">GND</text>
<text x="75.3" y="96.1">0.1uF</text>
<text x="90.5" y="98">1</text>
<text x="97.1" y="100.6">3</text>
<text x="90.5" y="103">2</text>
<text x="239.4" y="124.6">RS232</text>
<text x="252.4" y="124.7" transform="rotate(-90 252.4 124.7)">11</text>
<text x="257.7" y="124.7" transform="rotate(-90 257.7 124.7)">10</text>
<text x="18.5" y="128.3">CN2</text>
<text x="48.9" y="128.3">CN3</text>
<text x="153.2" y="129.5">U4</text>
<text x="3" y="135.3">C</text>
<text x="21.3" y="136.4">7</text>
<text x="21.3" y="133.7">8</text>
<text x="51.7" y="136.4">7</text>
<text x="51.7" y="133.7">8</text>
<text x="139.5" y="135">11</text>
<text x="139.5" y="137.7">12</text>
<text x="144.2" y="132.5">MAX3232EIPWRQ1</text>
<text x="145" y="136.1">DIN1</text>
<text x="155.8" y="136.1">DOUT1</text>
<text x="167" y="137.7">13</text>
<text x="167" y="135">14</text>
<text x="247.1" y="136.9" transform="rotate(-90 247.1 136.9)">1</text>
<text x="249.8" y="136.9" transform="rotate(-90 249.8 136.9)">6</text>
<text x="252.4" y="136.9" transform="rotate(-90 252.4 136.9)">2</text>
<text x="255.1" y="136.9" transform="rotate(-90 255.1 136.9)">7</text>
<text x="257.7" y="136.9" transform="rotate(-90 257.7 136.9)">3</text>
<text x="260.3" y="136.9" transform="rotate(-90 260.3 136.9)">8</text>
<text x="263" y="136.9" transform="rotate(-90 263 136.9)">4</text>
<text x="265.6" y="136.9" transform="rotate(-90 265.6 136.9)">9</text>
<text x="268.3" y="136.9" transform="rotate(-90 268.3 136.9)">5</text>
<text x="304.4" y="135.3">C</text>
<text x="21.3" y="141.7">5</text>
<text x="21.3" y="139">6</text>
<text x="51.7" y="141.7">5</text>
<text x="51.7" y="139">6</text>
<text x="139.5" y="143">10</text>
<text x="145" y="138.7">ROUT1</text>
<text x="158.7" y="138.7">RIN1</text>
<text x="167" y="143">7</text>
<text x="21.3" y="149.6">2</text>
<text x="21.3" y="146.9">3</text>
<text x="21.3" y="144.3">4</text>
<text x="51.7" y="149.6">2</text>
<text x="51.7" y="146.9">3</text>
<text x="51.7" y="144.3">4</text>
<text x="141" y="145.6">9</text>
<text x="145" y="146.7">ROUT2</text>
<text x="145" y="144">DIN2</text>
<text x="155.8" y="144">DOUT2</text>
<text x="158.7" y="146.7">RIN2</text>
<text x="167" y="145.6">8</text>
<text x="21.3" y="152.2">1</text>
<text x="51.7" y="152.2">1</text>
<text x="133.5" y="155.7">0.1uF 3</text>
<text x="133.5" y="153.4">C6</text>
<text x="141" y="150.9">1</text>
<text x="145" y="152">C1+</text>
<text x="159.2" y="152">C2+</text>
<text x="167" y="150.9">4</text>
<text x="178.5" y="155.7">0.1uF</text>
<text x="178.5" y="153.4">C7</text>
<text x="141" y="161.5">2</text>
<text x="145" y="157.3">C1-</text>
<text x="160.4" y="157.3">C2-</text>
<text x="167" y="156.2">5</text>
<text x="167" y="161.5">6</text>
<text x="253.7" y="161.2">AVRISP</text>
<text x="125.5" y="167.9">C8</text>
<text x="139.5" y="166.8">16</text>
<text x="145" y="162.6">V+</text>
<text x="145" y="167.9">VCC</text>
<text x="158.9" y="167.9">GND</text>
<text x="162.1" y="162.6">V-</text>
<text x="167" y="166.8">15</text>
<text x="183.8" y="167.9">C9</text>
<text x="244.5" y="166.8">1</text>
<text x="247.9" y="167.9">MISO</text>
<text x="257.6" y="167.9">VCC</text>
<text x="264.6" y="166.8">2</text>
<text x="125.5" y="170.3">0.1uF</text>
<text x="183.8" y="170.3">0.1uF</text>
<text x="235.5" y="169.4">MISO</text>
<text x="244.5" y="172.1">3</text>
<text x="247.9" y="173.1">SCK</text>
<text x="256.4" y="173.1">MOSI</text>
<text x="264.6" y="172.1">4 MOSI</text>
<text x="236.9" y="174.7">SCK</text>
<text x="244.5" y="177.4">5</text>
<text x="247.9" y="178.4">RST</text>
<text x="257.1" y="178.4">GND</text>
<text x="264.6" y="177.4">6</text>
<text x="34.4" y="183.7">SW1</text>
<text x="74.1" y="181.2">CN1</text>
<text x="3" y="187.2">D</text>
<text x="30.2" y="191.9">2</text>
<text x="30.2" y="189.3">1</text>
<text x="34.4" y="186.1">DIP switchEI-04</text>
<text x="42.3" y="191.9">7</text>
<text x="42.3" y="189.3">8</text>
<text x="76.8" y="191.9">6</text>
<text x="76.8" y="189.3">7</text>
<text x="76.8" y="186.6">8</text>
<text x="166.6" y="191.5">0.1uF</text>
<text x="166.6" y="189.1">C5</text>
<text x="304.4" y="187.2">D</text>
<text x="30.2" y="194.6">3</text>
<text x="30.2" y="197.2">4</text>
<text x="42.3" y="197.2">5</text>
<text x="42.3" y="194.6">6</text>
<text x="76.8" y="197.2">4</text>
<text x="76.8" y="194.6">5</text>
<text x="76.8" y="202.5">2</text>
<text x="76.8" y="199.9">3</text>
<text x="76.8" y="205.2">1</text>
<text x="31.2" y="215.9">1</text>
<text x="83.1" y="215.9">2</text>
<text x="134.9" y="215.9">3</text>
<text x="186.8" y="215.9">4</text>
<text x="238.7" y="215.9">5</text>
</g>
<g font-size=".8">
<text x="140.9" y="73.9">2</text>
<text x="144.6" y="73.9">1</text>
</g>
</svg>
